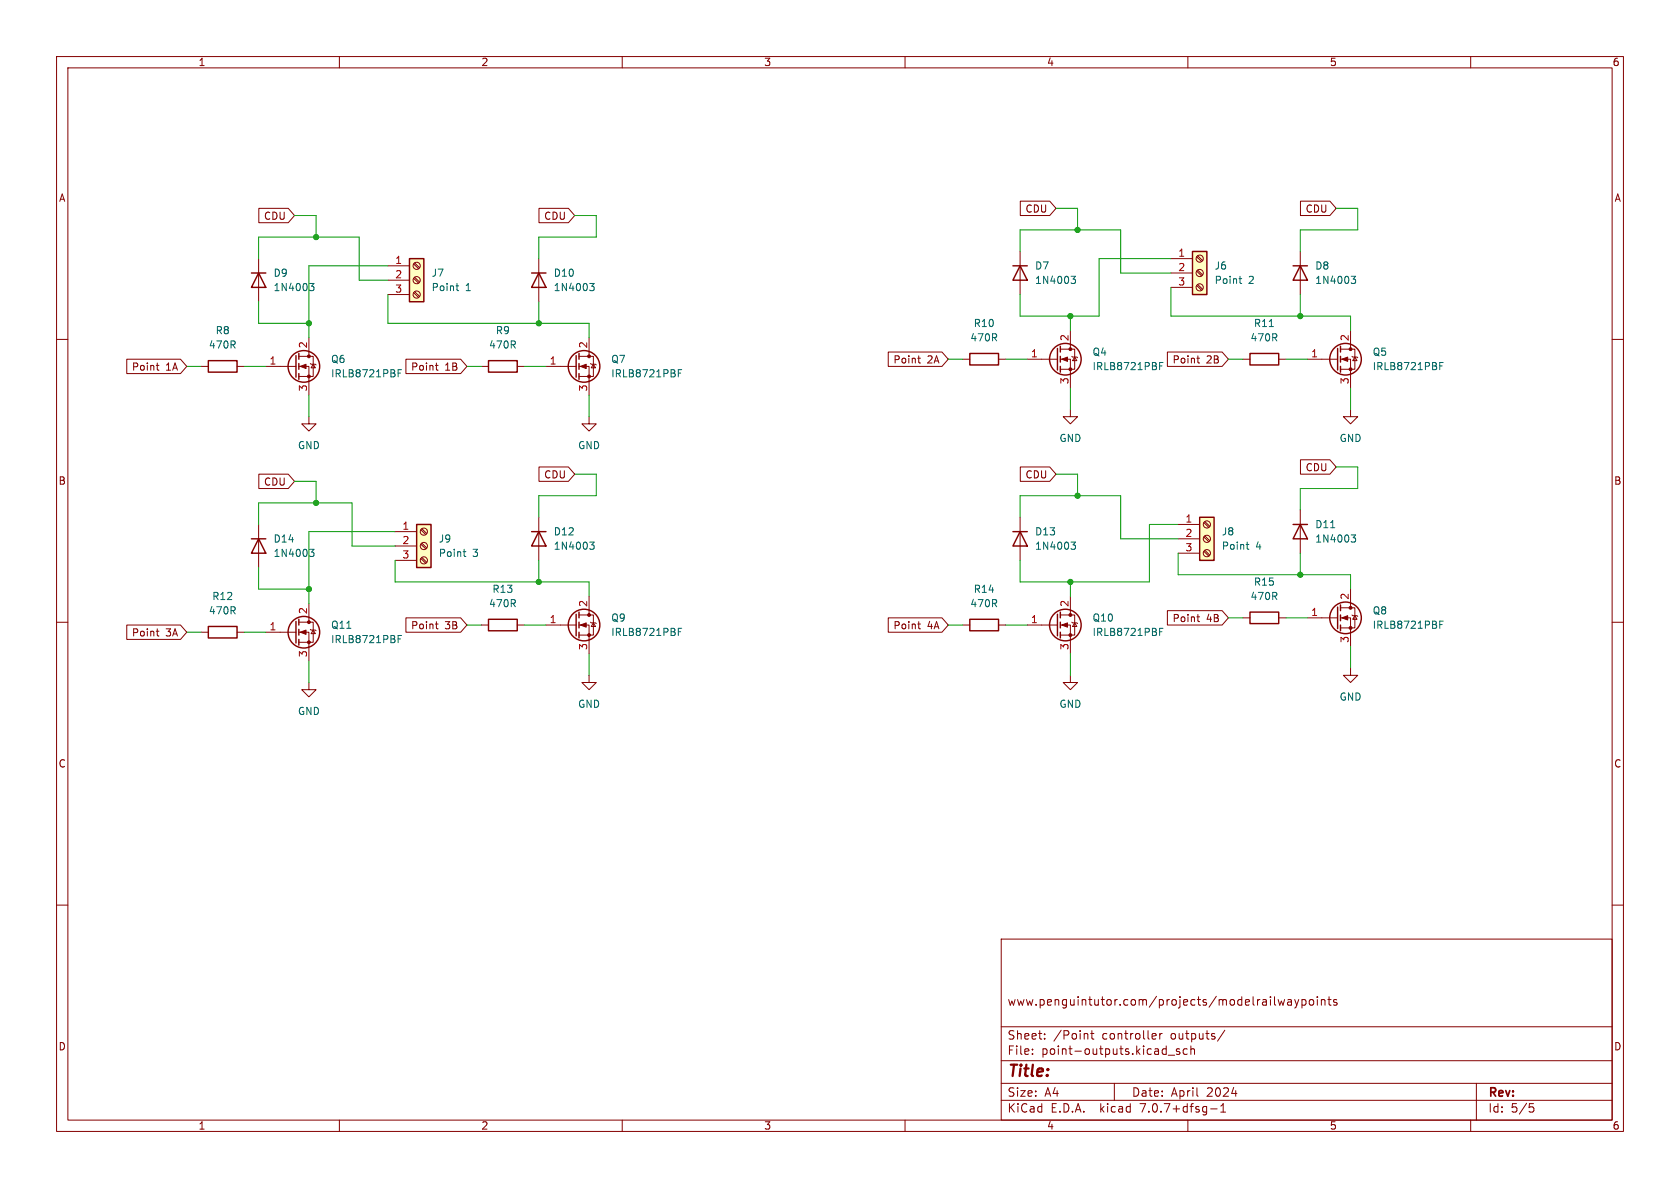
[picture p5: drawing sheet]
<svg xmlns="http://www.w3.org/2000/svg" width="297mm" height="210mm" viewBox="0 0 297 210" stroke-linecap="round" stroke-linejoin="round" font-family="sans-serif">
<g fill="none" stroke="#840000" stroke-width=".18">
<path d="M10 10h277v190h-277zM12 12h273v186h-273zM60 10v2M110 10v2M160 10v2M210 10v2M260 10v2M45.8 36.8h5.2l1.1 1.3-1.1 1.3h-5.2zM95.3 36.8h5.2l1.1 1.3-1.1 1.3h-5.2zM180.4 35.6h5.2l1.1 1.2-1.1 1.3h-5.2zM229.9 35.6h5.2l1.1 1.2-1.1 1.3h-5.2zM10 60h2"/>
<path d="M45.7 45.7v7.6M54.6 59.7v3.3M68.6 47h3.8M68.6 49.5h3.8M68.6 52.1h3.8M73.1 51.7l.9 .9M73.1 49.2l.9 .8M73.1 46.7l.9 .8M73.3 51.6l.9 .8M73.3 49l.9 .9M73.3 46.5l.9 .8M95.2 45.7v7.6"/>
<path d="M104.1 59.7v3.3M180.3 44.5v7.6M189.2 58.4v3.3M207 45.7h3.8M207 48.3h3.8M207 50.8h3.8M211.6 50.5l.8 .8M211.6 47.9l.8 .9M211.6 45.4l.8 .8M211.7 50.3l.9 .8M211.7 47.8l.9 .8M211.7 45.2l.9 .9"/>
<path d="M229.9 44.5v7.6M238.8 58.4v3.3M285 60h2M22.4 63.5h9.5l1.1 1.3-1.1 1.2h-9.5zM27.6 64.6h.5M27.8 65.3l.3 .1M35.6 64.8h1.2M41.9 64.8h1.3M47 64.8h5.3M52.8 64.8h1.8v5.1M52.8 63h2.6v3.5h-2.6M54.6 73.7v1.2h1.3l-1.3 1.3-1.3-1.3h1.3"/>
<path d="M54.9 64.3l.1 .1h.8l.1 .1M55.4 64.4l.4 .6h-.8zM71.8 63.5h9.6l1.1 1.3-1.1 1.2h-9.6zM77 64.6h.5M77.2 65.3l.3 .1M85.1 64.8h1.3M91.4 64.8h1.3M96.5 64.8h5.4M102.4 64.8h1.7v5.1M102.4 63h2.5v3.5h-2.5M104.1 73.7v1.2h1.3l-1.3 1.3-1.2-1.3h1.2M104.4 64.3l.1 .1h.8l.1 .1"/>
<path d="M104.9 64.4l.4 .6h-.8zM157 62.2h9.5l1.1 1.3-1.1 1.3h-9.5zM162.2 63.3h.5M162.4 64l.3 .2M170.2 63.5h1.2M176.5 63.5h1.3M181.6 63.5h5.3M187.5 63.5h1.7v5.1M187.5 61.7h2.5v3.6h-2.5M189.2 72.4v1.3h1.3l-1.3 1.2-1.2-1.2h1.2M189.5 63l.1 .1h.8l.1 .1M190 63.1l.4 .7h-.8z"/>
<path d="M206.4 62.2h9.7l1.1 1.3-1.1 1.3h-9.7zM211.6 63.3h.5M211.8 64l.3 .2M219.7 63.5h1.3M226.1 63.5h1.2M231.1 63.5h5.4M237 63.5h1.8v5.1M237 61.7h2.5v3.6h-2.5M238.8 72.4v1.3h1.2l-1.2 1.2-1.3-1.2h1.3M239 63l.1 .1h.8l.1 .1M239.5 63.1l.4 .7h-.8zM45.7 92.7v7.6"/>
<path d="M45.8 83.8h5.2l1.1 1.3-1.1 1.3h-5.2zM69.8 94h3.9M69.8 96.5h3.9M69.8 99.1h3.9M74.4 98.7l.9 .9M74.4 96.2l.9 .8M74.4 93.6l.9 .9M74.6 98.6l.8 .8M74.6 96l.8 .9M74.6 93.5l.8 .8M95.2 91.4v7.7M95.3 82.5h5.2l1.1 1.3-1.1 1.3h-5.2z"/>
<path d="M180.3 91.4v7.7M180.4 82.5h5.2l1.1 1.3-1.1 1.3h-5.2zM208.3 92.7h3.8M208.3 95.3h3.8M208.3 97.8h3.8M212.8 97.5l.9 .8M212.8 94.9l.9 .9M212.8 92.4l.9 .8M213 97.3l.9 .8M213 94.7l.9 .9M213 92.2l.9 .8M229.9 90.2v7.6"/>
<path d="M229.9 81.3h5.2l1.1 1.3-1.1 1.2h-5.2zM10 110h2M22.4 110.5h9.5l1.1 1.3-1.1 1.2h-9.5zM27.6 111.6h.5M27.8 112.2l.3 .2M35.6 111.8h1.2M41.9 111.8h1.3M47 111.8h5.3M52.8 111.8h1.8v5M52.8 110h2.6v3.5h-2.6M54.6 106.7v3.3M54.9 111.3l.1 .1h.8l.1 .1"/>
<path d="M55.4 111.4l.4 .6h-.8zM71.8 109.2h9.6l1.1 1.3-1.1 1.3h-9.6zM77 110.3h.5M77.2 111l.3 .2M85.1 110.5h1.3M91.4 110.5h1.3M96.5 110.5h5.4M102.4 110.5h1.7v5.1M102.4 108.7h2.5v3.6h-2.5M104.1 119.4v1.3h1.3l-1.3 1.2-1.2-1.2h1.2M104.1 105.4v3.3M104.4 110l.1 .1h.8l.1 .1"/>
<path d="M104.9 110.1l.4 .6h-.8zM157 109.2h9.5l1.1 1.3-1.1 1.3h-9.5zM162.2 110.3h.5M162.4 111l.3 .2M170.2 110.5h1.2M176.5 110.5h1.3M181.6 110.5h5.3M187.5 110.5h1.7v5.1M187.5 108.7h2.5v3.6h-2.5M189.2 119.4v1.3h1.3l-1.3 1.2-1.2-1.2h1.2M189.2 105.4v3.3M189.5 110l.1 .1h.8l.1 .1"/>
<path d="M190 110.1l.4 .6h-.8zM206.4 107.9h9.7l1.1 1.3-1.1 1.3h-9.7zM211.6 109h.5M211.8 109.7l.3 .2M219.7 109.2h1.3M226.1 109.2h1.2M231.1 109.2h5.4M237 109.2h1.8v5.1M237 107.4h2.5v3.6h-2.5M238.8 118.1v1.3h1.2l-1.2 1.3-1.3-1.3h1.3M238.8 104.1v3.3M239 108.7l.1 .1h.8l.1 .2"/>
<path d="M239.5 108.8l.4 .7h-.8zM285 110h2M54.6 120.7v1.2h1.3l-1.3 1.3-1.3-1.3h1.3M10 160h2M285 160h2M177 166h108v32h-108zM226 176.7l.2 1 .3-.7 .3 .7 .3-1M227.7 176.8h.5l.1 .9M228.3 177.1h-.5a.29 .29 0 0 0-.2 .3 .29 .29 0 0 0 .2 .3l.5-.1M228.9 176.7l.3 1M229.2 177.7l-.1 .4-.2 .1M229.6 176.7l-.4 1"/>
<path d="M230.2 176.8l.4-.1 .3 .3v.4l-.2 .2h-.5M230.2 176.7v1.5M231.5 176.8l.2-.1 .5 .1v.6l-.1 .2-.4 .1-.2-.1zM232.9 176.2v.1M232.9 176.7v1M233.6 176.8l.2-.1 .4 .1v.9M233.6 176.7v1M234.7 176.7h.6M235 176.2v1.3l.3 .2M236.3 176.8l-.3-.1-.3 .2 .1 .2 .5 .2v.3h-.6M60 198v2M110 198v2"/>
<path d="M160 198v2M177 194.5h108M177 191.5h108M177 187.5h108M177 181.5h108M182.5 186.3v.1M182.5 185.5v.1M184.7 183.6v.1M184.7 182.8v.1M192.2 182.8l.1 .9M192.8 182.7h.6M193 182.2v1.3l.4 .2"/>
<path d="M197 191.5v3M204.2 182.7l.2 .4-.7 .1M204.3 183.6l-.1 .1M205 182.7v1M205.5 182.7l-.3 .1-.2 .2M206.5 186.5h1.2M208.5 185.5l-.3-.1-.2 .2v.2l.5 .2v.3h-.5M209.9 185.5l-.4-.1-.3 .3v.4l.1 .2h.6M210 198v2M210.5 185.5l.2-.1 .4 .1 .1 .9M210.5 184.9v1.5M211.7 193.7l.1 .1"/>
<path d="M214 196h1.2M215.8 196.6h.9M215.8 195.5l.4-.4v1.5M216.5 182.1l-1.3 2M260 198v2M261 191.5v6.5M270.4 195.1h.7M270.5 195.7h.4l.3 .3-.2 .5-.5 .1"/>
<circle cx="73.7" cy="52.1" r=".63"/>
<circle cx="73.7" cy="47" r=".63"/>
<circle cx="73.7" cy="49.5" r=".63"/>
<circle cx="212.1" cy="50.8" r=".63"/>
<circle cx="212.1" cy="48.3" r=".63"/>
<circle cx="212.1" cy="45.7" r=".63"/>
<circle cx="74.9" cy="99.1" r=".63"/>
<circle cx="74.9" cy="96.5" r=".63"/>
<circle cx="74.9" cy="94" r=".63"/>
<circle cx="213.4" cy="92.7" r=".63"/>
<circle cx="213.4" cy="97.8" r=".63"/>
<circle cx="213.4" cy="95.2" r=".63"/>
</g>
<g fill="none" stroke="#840000" stroke-width=".25">
<path d="M44.4 48.3h2.6M45.7 48.3l1.3 2.5h-2.6zM72.4 45.7h2.5v7.6h-2.5zM94 48.3h2.5M95.2 48.3l1.3 2.5h-2.5zM179.1 47h2.5M180.3 47l1.3 2.5h-2.5zM210.8 44.5h2.6v7.6h-2.6zM228.6 47h2.5M229.9 47l1.2 2.5h-2.5zM36.8 63.8h5.1v2h-5.1zM52.3 62.9v3.8"/>
<path d="M52.8 62.5v1M52.8 64.3v1M52.8 66v1.1M86.4 63.8h5v2h-5zM101.9 62.9v3.8M102.4 62.5v1M102.4 64.3v1M102.4 66v1.1M171.4 62.5h5.1v2h-5.1zM186.9 61.6v3.8M187.5 61.2v1M187.5 63v1"/>
<path d="M187.5 64.8v1M221 62.5h5.1v2h-5.1zM236.5 61.6v3.8M237 61.2v1M237 63v1M237 64.8v1M44.4 95.3h2.6M45.7 95.3l1.3 2.5h-2.6zM73.7 92.7h2.5v7.6h-2.5zM94 94h2.5M95.2 94l1.3 2.5h-2.5zM179.1 94h2.5"/>
<path d="M180.3 94l1.3 2.5h-2.5zM212.1 91.4h2.5v7.7h-2.5zM228.6 92.7h2.5M229.9 92.7l1.2 2.6h-2.5zM36.8 110.7h5.1v2.1h-5.1zM52.3 109.9v3.8M52.8 109.5v1M52.8 111.3v1M52.8 113v1M86.4 109.5h5v2h-5zM101.9 108.6v3.8M102.4 108.2v1"/>
<path d="M102.4 110v1M102.4 111.8v1M171.4 109.5h5.1v2h-5.1zM186.9 108.6v3.8M187.5 108.2v1M187.5 110v1M187.5 111.8v1M221 108.2h5.1v2h-5.1zM236.5 107.3v3.8M237 106.9v1.1M237 108.7v1M237 110.5v1"/>
<circle cx="53.7" cy="64.8" r="2.79"/>
<circle cx="103.3" cy="64.8" r="2.79"/>
<circle cx="188.3" cy="63.5" r="2.79"/>
<circle cx="237.9" cy="63.5" r="2.79"/>
<circle cx="53.7" cy="111.8" r="2.79"/>
<circle cx="103.3" cy="110.5" r="2.79"/>
<circle cx="188.3" cy="110.5" r="2.79"/>
<circle cx="237.9" cy="109.2" r="2.79"/>
</g>
<g fill="none" stroke="#006464" stroke-width=".18">
<path d="M54.7 50.1h.8l-.4 .5 .3 .1 .1 .4-.2 .3h-.4M80.6 50.5h.5M80.8 51.2l.3 .2M104.3 50.1h.7l-.4 .5 .4 .1v.4l-.2 .3h-.4M189.3 48.8h.8l-.4 .5 .4 .1v.5l-.2 .2h-.4M219 49.3h.5M219.2 49.9l.3 .2M224.4 57.7h.7M238.9 48.8h.8l-.5 .5 .4 .1 .1 .5-.3 .2h-.3M70.4 66h.4M71 65.3h-.6v1.3M119.9 66h.4"/>
<path d="M120.5 65.3h-.6v1.3M205 64.7h.4M205.6 64.1h-.6v1.2M254.5 64.7h.5M255.1 64.1h-.6v1.2M54.7 97.1h.8l-.4 .5 .3 .1 .1 .4-.2 .3h-.4M81.9 97.5h.5M82.1 98.2l.3 .2M104.3 95.8h.7l-.4 .5 .4 .1v.5l-.2 .2h-.4M189.3 95.8h.8l-.4 .5 .4 .1v.5l-.2 .2h-.4M220.3 96.3h.5M220.5 96.9l.3 .2"/>
<path d="M235.2 93.3h.8M238.9 94.6h.8l-.5 .4 .4 .2 .1 .4-.3 .2h-.3M70.4 112.9h.4M71 112.3h-.6v1.3M119.9 111.7h.4M120.5 111.1h-.6v1.2M205 111.7h.4M205.6 111.1h-.6v1.2M254.5 110.4h.5M255.1 109.8h-.6v1.3"/>
</g>
<g fill="#ffffc2" stroke="#ffffc2" stroke-width=".18">
<path d="M72.4 45.7h2.5v7.6h-2.5z"/>
<path d="M210.8 44.5h2.6v7.6h-2.6z"/>
<path d="M212.1 91.4h2.5v7.7h-2.5z"/>
<path d="M73.7 92.7h2.5v7.6h-2.5z"/>
</g>
<g fill="#840000" stroke="#840000" stroke-width=".18">
<path d="M187.7 110.5l1-.4v.8z"/>
<path d="M102.6 110.5l1-.4v.8z"/>
<path d="M53.1 111.8l1-.4v.7z"/>
<path d="M237.2 63.5l1.1-.4v.8z"/>
<path d="M187.7 63.5l1-.4v.8z"/>
<path d="M53.1 64.8l1-.4v.8z"/>
<path d="M237.2 109.2l1.1-.4v.8z"/>
<path d="M102.6 64.8l1-.4v.8z"/>
<circle cx="189.2" cy="112.3" r=".25"/>
<circle cx="189.2" cy="108.7" r=".25"/>
<circle cx="104.1" cy="112.3" r=".25"/>
<circle cx="104.1" cy="108.7" r=".25"/>
<circle cx="54.6" cy="113.5" r=".25"/>
<circle cx="54.6" cy="110" r=".25"/>
<circle cx="238.8" cy="65.3" r=".25"/>
<circle cx="238.8" cy="61.7" r=".25"/>
<circle cx="189.2" cy="65.3" r=".25"/>
<circle cx="189.2" cy="61.7" r=".25"/>
<circle cx="54.6" cy="66.5" r=".25"/>
<circle cx="54.6" cy="63" r=".25"/>
<circle cx="238.8" cy="111" r=".25"/>
<circle cx="238.8" cy="107.4" r=".25"/>
<circle cx="104.1" cy="66.5" r=".25"/>
<circle cx="104.1" cy="63" r=".25"/>
</g>
<g fill="none" stroke="#009600" stroke-width=".18">
<path d="M52.1 38.1h3.8v3.8M101.6 38.1h3.8v3.8h-10.2v3.8M186.7 36.8h3.8v3.8M236.2 36.8h3.8v3.8h-10.1v3.9M45.7 45.7v-3.8h17.8v7.6h5.1M45.7 53.3v3.9h8.9M68.6 52.1v5.1h35.5v2.5M68.6 47h-14v12.7M95.2 53.3v3.9M180.3 44.5v-3.9h17.8v7.7h8.9M189.2 55.9v2.5M207 50.8v5.1h31.8v2.5"/>
<path d="M207 45.7h-12.7v10.2h-14v-3.8M229.9 52.1v3.8M33 64.8h2.6M43.2 64.8h3.8M54.6 69.9v3.8M82.5 64.8h2.6M92.7 64.8h3.8M104.1 69.9v3.8M167.6 63.5h2.6M177.8 63.5h3.8M189.2 68.6v3.8M217.2 63.5h2.5"/>
<path d="M227.3 63.5h3.8M238.8 68.6v3.8M45.7 92.7v-3.8h16.5v7.6h7.6M52.1 85.1h3.8v3.8M69.8 99.1v3.8h34.3v2.5M69.8 94h-15.2v12.7M95.2 99.1v3.8M101.6 83.8h3.8v3.8h-10.2v3.8M180.3 91.4v-3.8h17.8v7.7h10.2M186.7 83.8h3.8v3.8M208.3 97.8v3.8h30.5v2.5M208.3 92.7h-5.1v10.2h-22.9v-3.8"/>
<path d="M229.9 97.8v3.8M236.2 82.6h3.8v3.8h-10.1v3.8M33 111.8h2.6M43.2 111.8h3.8M45.7 100.3v3.8h8.9M54.6 116.8v3.9M82.5 110.5h2.6M92.7 110.5h3.8M104.1 115.6v3.8M167.6 110.5h2.6M177.8 110.5h3.8M189.2 102.9v2.5"/>
<path d="M189.2 115.6v3.8M217.2 109.2h2.5M227.3 109.2h3.8M238.8 114.3v3.8"/>
</g>
<g fill="#009600" stroke="#009600" stroke-width=".18">
<circle cx="55.9" cy="88.9" r=".46"/>
<circle cx="95.2" cy="102.9" r=".46"/>
<circle cx="54.6" cy="104.1" r=".46"/>
<circle cx="190.5" cy="87.6" r=".46"/>
<circle cx="190.5" cy="40.6" r=".46"/>
<circle cx="189.2" cy="55.9" r=".46"/>
<circle cx="229.9" cy="55.9" r=".46"/>
<circle cx="95.2" cy="57.2" r=".46"/>
<circle cx="54.6" cy="57.2" r=".46"/>
<circle cx="55.9" cy="41.9" r=".46"/>
<circle cx="189.2" cy="102.9" r=".46"/>
<circle cx="229.9" cy="101.6" r=".46"/>
</g>
<text font-size="2.8" fill="#840000" x="178" y="190.9">Title:</text>
<g font-size="2.1" fill="#840000">
<text x="178" y="178">www.penguintutor.com/projects/modelrailwaypoints</text>
<text x="178" y="184">Sheet:</text>
<text x="186.2" y="184">/Point</text>
<text x="194.9" y="184">controller</text>
<text x="207.1" y="184">outputs/</text>
<text x="178" y="186.7">File:</text>
<text x="184.1" y="186.7">point-outputs.kicad_sch</text>
<text x="178" y="196.9">KiCad</text>
<text x="178" y="194.1">Size:</text>
<text x="184.7" y="194.1">A4</text>
<text x="185.7" y="196.9">E.D.A.</text>
<text x="194.6" y="196.9">kicad</text>
<text x="200" y="194.1">Date:</text>
<text x="201.8" y="196.9">7.0.7+dfsg-1</text>
<text x="207" y="194.1">April</text>
<text x="213.4" y="194.1">2024</text>
<text x="263" y="194.3">Rev:</text>
<text x="263" y="196.9">Id:</text>
<text x="267.1" y="196.9">5/5</text>
</g>
<g font-size="1.8" fill="#840000">
<text x="35" y="11.9">1</text>
<text x="85" y="11.9">2</text>
<text x="135" y="11.9">3</text>
<text x="185" y="11.9">4</text>
<text x="235" y="11.9">5</text>
<text x="285" y="11.9">6</text>
<text x="10.3" y="35.9">A</text>
<text x="285.3" y="35.9">A</text>
<text x="46.6" y="39.1">CDU</text>
<text x="96.1" y="39.1">CDU</text>
<text x="181.2" y="37.8">CDU</text>
<text x="230.7" y="37.8">CDU</text>
<text x="23.2" y="65.7">Point</text>
<text x="29.3" y="65.7">1A</text>
<text x="72.6" y="65.7">Point</text>
<text x="78.6" y="65.7">1B</text>
<text x="157.8" y="64.5">Point</text>
<text x="163.9" y="64.5">2A</text>
<text x="207.2" y="64.5">Point</text>
<text x="213.3" y="64.5">2B</text>
<text x="230.7" y="83.5">CDU</text>
<text x="10.3" y="85.9">B</text>
<text x="46.6" y="86">CDU</text>
<text x="96.1" y="84.8">CDU</text>
<text x="181.2" y="84.8">CDU</text>
<text x="285.3" y="85.9">B</text>
<text x="23.2" y="112.7">Point</text>
<text x="29.3" y="112.7">3A</text>
<text x="72.6" y="111.4">Point</text>
<text x="78.6" y="111.4">3B</text>
<text x="157.8" y="111.4">Point</text>
<text x="163.9" y="111.4">4A</text>
<text x="207.2" y="110.2">Point</text>
<text x="213.3" y="110.2">4B</text>
<text x="10.3" y="135.9">C</text>
<text x="285.3" y="135.9">C</text>
<text x="10.3" y="185.9">D</text>
<text x="285.3" y="185.9">D</text>
<text x="35" y="199.9">1</text>
<text x="85" y="199.9">2</text>
<text x="135" y="199.9">3</text>
<text x="185" y="199.9">4</text>
<text x="235" y="199.9">5</text>
<text x="285" y="199.9">6</text>
</g>
<g font-size="1.8" fill="#a90000">
<text x="69.8" y="46.7">1</text>
<text x="208.2" y="45.5">1</text>
<text x="69.8" y="49.3">2</text>
<text x="69.8" y="51.8">3</text>
<text x="208.2" y="48">2</text>
<text x="208.2" y="50.5">3</text>
<text x="47.6" y="64.5">1</text>
<text x="54.4" y="61.7" transform="rotate(-90 54.4 61.7)">2</text>
<text x="97.1" y="64.5">1</text>
<text x="103.9" y="61.7" transform="rotate(-90 103.9 61.7)">2</text>
<text x="182.2" y="63.2">1</text>
<text x="189" y="60.4" transform="rotate(-90 189 60.4)">2</text>
<text x="231.7" y="63.2">1</text>
<text x="238.5" y="60.4" transform="rotate(-90 238.5 60.4)">2</text>
<text x="54.4" y="69.3" transform="rotate(-90 54.4 69.3)">3</text>
<text x="103.9" y="69.3" transform="rotate(-90 103.9 69.3)">3</text>
<text x="189" y="68" transform="rotate(-90 189 68)">3</text>
<text x="238.5" y="68" transform="rotate(-90 238.5 68)">3</text>
<text x="71" y="93.7">1</text>
<text x="209.5" y="92.5">1</text>
<text x="209.5" y="95">2</text>
<text x="71" y="96.3">2</text>
<text x="71" y="98.8">3</text>
<text x="209.5" y="97.5">3</text>
<text x="103.9" y="107.4" transform="rotate(-90 103.9 107.4)">2</text>
<text x="189" y="107.4" transform="rotate(-90 189 107.4)">2</text>
<text x="238.5" y="106.1" transform="rotate(-90 238.5 106.1)">2</text>
<text x="47.6" y="111.5">1</text>
<text x="54.4" y="108.7" transform="rotate(-90 54.4 108.7)">2</text>
<text x="97.1" y="110.2">1</text>
<text x="182.2" y="110.2">1</text>
<text x="231.7" y="109">1</text>
<text x="238.5" y="113.7" transform="rotate(-90 238.5 113.7)">3</text>
<text x="54.4" y="116.3" transform="rotate(-90 54.4 116.3)">3</text>
<text x="103.9" y="115" transform="rotate(-90 103.9 115)">3</text>
<text x="189" y="115" transform="rotate(-90 189 115)">3</text>
</g>
<g font-size="1.8" fill="#006464">
<text x="182.9" y="47.9">D7</text>
<text x="214.6" y="47.9">J6</text>
<text x="232.4" y="47.9">D8</text>
<text x="48.3" y="49.1">D9</text>
<text x="48.3" y="51.7">1N4003</text>
<text x="76.2" y="49.1">J7</text>
<text x="76.2" y="51.7">Point</text>
<text x="82.3" y="51.7">1</text>
<text x="97.8" y="49.1">D10</text>
<text x="97.8" y="51.7">1N4003</text>
<text x="182.9" y="50.4">1N4003</text>
<text x="214.6" y="50.4">Point</text>
<text x="220.7" y="50.4">2</text>
<text x="232.4" y="50.4">1N4003</text>
<text x="38" y="59.3">R8</text>
<text x="87.6" y="59.3">R9</text>
<text x="172" y="58">R10</text>
<text x="221.6" y="58">R11</text>
<text x="36.8" y="61.8">470R</text>
<text x="58.4" y="64.4">Q6</text>
<text x="86.3" y="61.8">470R</text>
<text x="108" y="64.4">Q7</text>
<text x="171.4" y="60.6">470R</text>
<text x="193" y="65.6">IRLB8721PBF</text>
<text x="193" y="63.1">Q4</text>
<text x="221" y="60.6">470R</text>
<text x="242.6" y="65.6">IRLB8721PBF</text>
<text x="242.6" y="63.1">Q5</text>
<text x="58.4" y="66.9">IRLB8721PBF</text>
<text x="108" y="66.9">IRLB8721PBF</text>
<text x="52.6" y="79.6">GND</text>
<text x="102.1" y="79.6">GND</text>
<text x="187.2" y="78.3">GND</text>
<text x="236.7" y="78.3">GND</text>
<text x="97.8" y="94.8">D12</text>
<text x="182.9" y="94.8">D13</text>
<text x="215.9" y="94.8">J8</text>
<text x="232.4" y="93.6">D11</text>
<text x="48.3" y="96.1">D14</text>
<text x="48.3" y="98.7">1N4003</text>
<text x="77.5" y="96.1">J9</text>
<text x="77.5" y="98.7">Point</text>
<text x="83.5" y="98.7">3</text>
<text x="97.8" y="97.4">1N4003</text>
<text x="182.9" y="97.4">1N4003</text>
<text x="215.9" y="97.4">Point</text>
<text x="222" y="97.4">4</text>
<text x="232.4" y="96.1">1N4003</text>
<text x="37.4" y="106.3">R12</text>
<text x="86.3" y="107.5">470R</text>
<text x="87" y="105">R13</text>
<text x="171.4" y="107.5">470R</text>
<text x="172" y="105">R14</text>
<text x="221" y="106.3">470R</text>
<text x="221.6" y="103.7">R15</text>
<text x="36.8" y="108.8">470R</text>
<text x="58.4" y="111.4">Q11</text>
<text x="58.4" y="113.9">IRLB8721PBF</text>
<text x="108" y="112.6">IRLB8721PBF</text>
<text x="108" y="110.1">Q9</text>
<text x="193" y="110.1">Q10</text>
<text x="193" y="112.6">IRLB8721PBF</text>
<text x="242.6" y="111.4">IRLB8721PBF</text>
<text x="242.6" y="108.8">Q8</text>
<text x="102.1" y="125.3">GND</text>
<text x="187.2" y="125.3">GND</text>
<text x="236.7" y="124.1">GND</text>
<text x="52.6" y="126.6">GND</text>
</g>
</svg>
